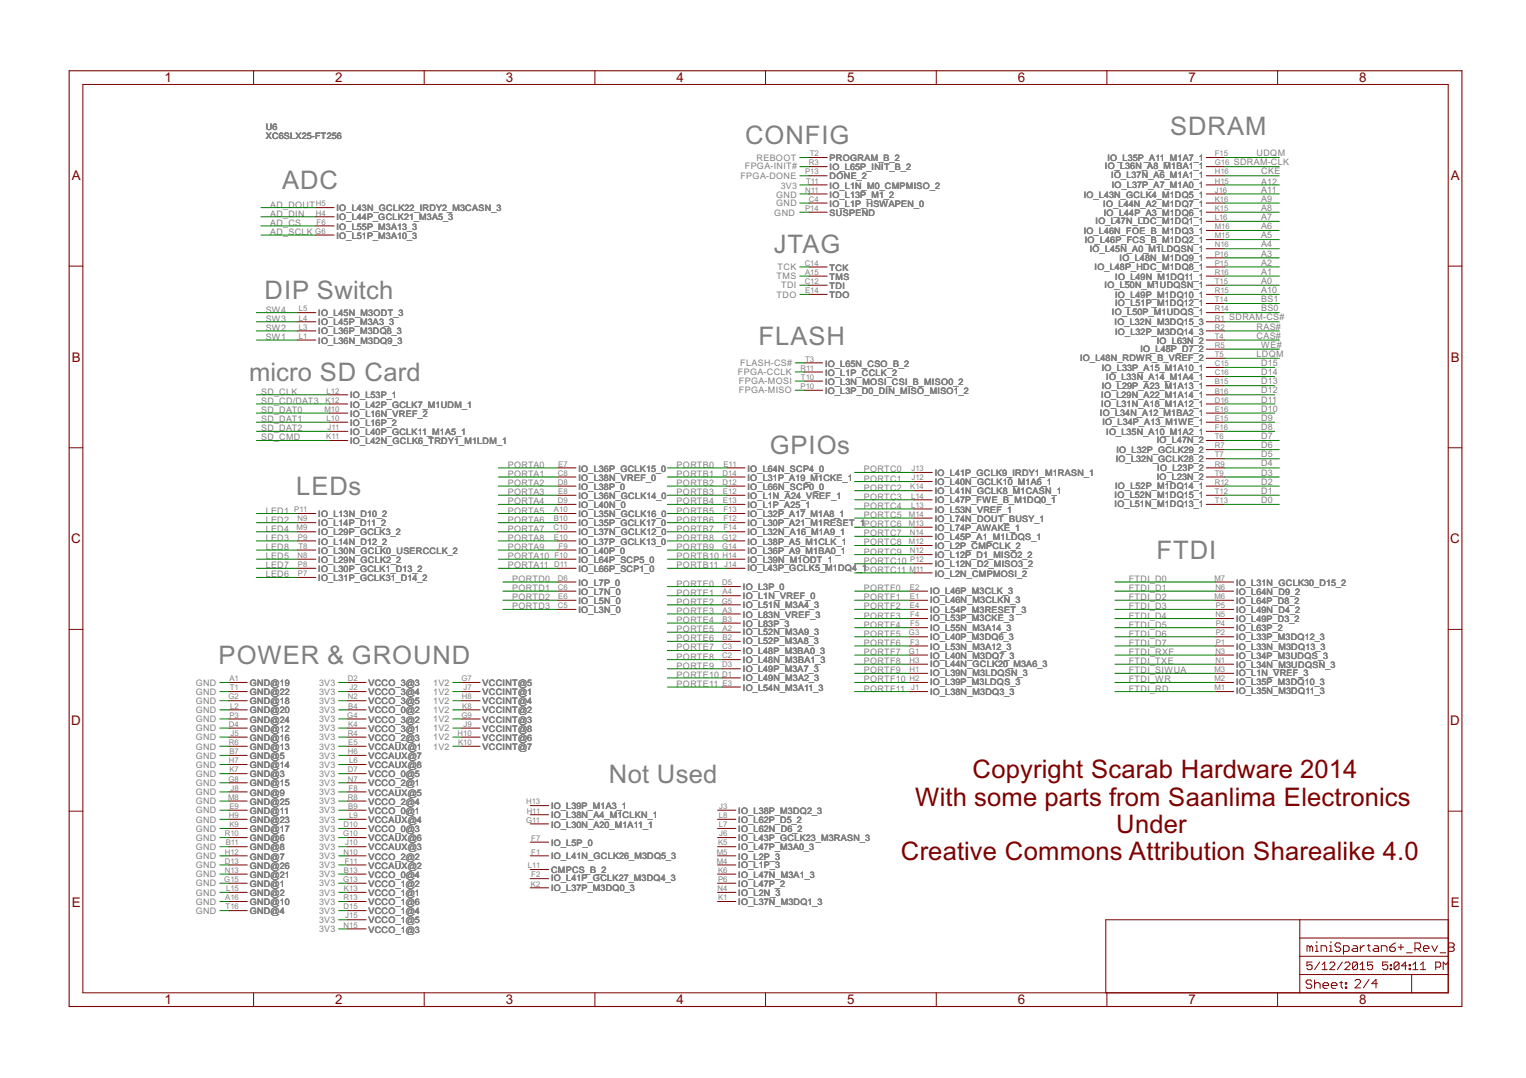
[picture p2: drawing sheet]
<svg xmlns="http://www.w3.org/2000/svg" width="297mm" height="210mm" viewBox="0 0 297 210" stroke-linecap="round" stroke-linejoin="round" font-family="sans-serif">
<g fill="none" stroke="#800000" stroke-width=".19">
<path d="M16.1 16.4h265.8v176.9h-265.8zM49.4 13.8v2.6M82.6 13.8v2.6M115.8 13.8v2.6M149 13.8v2.6M182.2 13.8v2.6M215.5 13.8v2.6M248.7 13.8v2.6M157.5 30.7h3.5M157.5 32.4h3.5M157.5 36h3.5M157.5 34.2h3.5"/>
<path d="M157.5 37.8h3.5M157.5 39.5h3.5M234.8 30.7h3.6M234.8 32.4h3.6M234.8 36h3.6M234.8 34.2h3.6M234.8 37.8h3.6M234.8 39.5h3.6M13.5 51.8h2.6M61.5 44h3.5M61.5 45.8h3.5M61.5 42.2h3.5"/>
<path d="M61.5 40.4h3.5M157.5 41.3h3.5M157.5 52h3.5M157.5 57.3h3.5M157.5 53.8h3.5M157.5 55.5h3.5M234.8 41.3h3.6M234.8 43.1h3.6M234.8 46.7h3.6M234.8 44.9h3.6M234.8 48.4h3.6M234.8 52h3.6"/>
<path d="M234.8 50.2h3.6M234.8 57.3h3.6M234.8 53.8h3.6M234.8 59.1h3.6M234.8 55.5h3.6M281.9 51.8h2.7M57.9 66.2h3.6M57.9 64.4h3.6M57.9 62.7h3.6M57.9 60.9h3.6M64.1 76.9h3.6M64.1 78.7h3.6"/>
<path d="M156.6 76h3.5M156.6 72.4h3.5M156.6 70.7h3.5M156.6 74.2h3.5M234.8 66.2h3.6M234.8 64.4h3.6M234.8 62.7h3.6M234.8 60.9h3.6M234.8 75.1h3.6M234.8 76.9h3.6M234.8 71.5h3.6M234.8 73.3h3.6"/>
<path d="M234.8 78.7h3.6M234.8 68h3.6M234.8 69.8h3.6M13.5 87.2h2.6M57.9 100h3.6M64.1 82.2h3.6M64.1 80.4h3.6M64.1 84h3.6M64.1 85.8h3.6M108.6 91.1h3.5M108.6 94.7h3.5M108.6 92.9h3.5"/>
<path d="M108.6 96.4h3.5M108.6 98.2h3.5M108.6 100h3.5M141.5 91.1h3.5M141.5 94.7h3.5M141.5 92.9h3.5M141.5 96.4h3.5M141.5 98.2h3.5M141.5 100h3.5M177.9 93.8h3.6M177.9 92h3.6M177.9 95.5h3.6"/>
<path d="M177.9 99.1h3.6M177.9 97.3h3.6M234.8 82.2h3.6M234.8 80.4h3.6M234.8 84h3.6M234.8 87.5h3.6M234.8 91.1h3.6M234.8 94.7h3.6M234.8 85.8h3.6M234.8 89.3h3.6M234.8 92.9h3.6M234.8 96.4h3.6"/>
<path d="M234.8 98.2h3.6M281.9 87.2h2.7M57.9 101.8h3.6M57.9 103.5h3.6M57.9 110.7h3.6M57.9 105.3h3.6M57.9 107.1h3.6M57.9 108.9h3.6M57.9 112.4h3.6M108.6 116.9h3.5M108.6 113.3h3.5M108.6 115.1h3.5"/>
<path d="M108.6 118.7h3.5M108.6 101.8h3.5M108.6 103.5h3.5M108.6 110.7h3.5M108.6 105.3h3.5M108.6 107.1h3.5M108.6 108.9h3.5M140.6 119.5h3.5M140.6 116h3.5M140.6 114.2h3.5M140.6 117.8h3.5M141.5 101.8h3.5"/>
<path d="M141.5 103.5h3.5M141.5 110.7h3.5M141.5 105.3h3.5M141.5 107.1h3.5M141.5 108.9h3.5M177 116.9h3.6M177 115.1h3.6M177 118.7h3.6M177.9 111.5h3.6M177.9 106.2h3.6M177.9 102.7h3.6M177.9 100.9h3.6"/>
<path d="M177.9 108h3.6M177.9 104.4h3.6M177.9 109.8h3.6M236.6 116.9h3.5M236.6 113.3h3.5M236.6 115.1h3.5M236.6 118.7h3.5M13.5 122.6h2.6M44.6 134.7h3.5M44.6 132.9h3.5M44.6 138.2h3.5M44.6 136.4h3.5"/>
<path d="M44.6 140h3.5M67.7 134.7h3.5M67.7 132.9h3.5M67.7 138.2h3.5M67.7 136.4h3.5M67.7 140h3.5M89.9 134.7h3.6M89.9 132.9h3.6M89.9 138.2h3.6M89.9 136.4h3.6M89.9 140h3.6M140.6 123.1h3.5"/>
<path d="M140.6 124.9h3.5M140.6 121.3h3.5M140.6 128.4h3.5M140.6 126.7h3.5M140.6 132h3.5M140.6 130.2h3.5M140.6 133.8h3.5M177 134.7h3.6M177 132.9h3.6M177 131.1h3.6M177 129.3h3.6M177 127.6h3.6"/>
<path d="M177 120.4h3.6M177 125.8h3.6M177 124h3.6M177 122.2h3.6M236.6 134.7h3.5M236.6 132.9h3.5M236.6 131.1h3.5M236.6 129.3h3.5M236.6 127.6h3.5M236.6 120.4h3.5M236.6 125.8h3.5M236.6 124h3.5"/>
<path d="M236.6 122.2h3.5M281.9 122.6h2.7M13.5 157.9h2.6M44.6 147.1h3.5M44.6 157.8h3.5M44.6 141.8h3.5M44.6 150.6h3.5M44.6 145.3h3.5M44.6 154.2h3.5M44.6 152.4h3.5M44.6 148.9h3.5M44.6 159.5h3.5"/>
<path d="M44.6 143.5h3.5M44.6 156h3.5M67.7 147.1h3.5M67.7 157.8h3.5M67.7 141.8h3.5M67.7 150.6h3.5M67.7 145.3h3.5M67.7 154.2h3.5M67.7 152.4h3.5M67.7 148.9h3.5M67.7 159.5h3.5M67.7 143.5h3.5"/>
<path d="M67.7 156h3.5M89.9 141.8h3.6M89.9 145.3h3.6M89.9 143.5h3.6M103.2 158.6h3.6M103.2 156.9h3.6M139.7 157.8h3.5M139.7 159.5h3.5M281.9 157.9h2.7M44.6 175.5h3.5M44.6 164.9h3.5M44.6 170.2h3.5"/>
<path d="M44.6 161.3h3.5M44.6 168.4h3.5M44.6 177.3h3.5M44.6 163.1h3.5M44.6 172h3.5M44.6 166.6h3.5M44.6 173.8h3.5M67.7 179.1h3.5M67.7 175.5h3.5M67.7 164.9h3.5M67.7 170.2h3.5M67.7 161.3h3.5"/>
<path d="M67.7 168.4h3.5M67.7 177.3h3.5M67.7 163.1h3.5M67.7 172h3.5M67.7 166.6h3.5M67.7 173.8h3.5M103.2 171.1h3.6M103.2 164h3.6M103.2 160.4h3.6M103.2 166.6h3.6M103.2 172.9h3.6M103.2 169.3h3.6"/>
<path d="M139.7 175.5h3.5M139.7 164.9h3.5M139.7 170.2h3.5M139.7 161.3h3.5M139.7 168.4h3.5M139.7 163.1h3.5M139.7 172h3.5M139.7 166.6h3.5M139.7 173.8h3.5M253 179.1v14.2M281.9 179.1h-66.7v14.2M49.4 193.3v2.7"/>
<path d="M67.7 180.9h3.5M82.6 193.3v2.7M115.8 193.3v2.7M149 193.3v2.7M182.2 193.3v2.7M215.5 193.3v2.7M248.7 193.3v2.7M253 189.8h28.9M253 186.2h28.9M253 182.6h28.9M255 184.4l-.3-.3h-.3v1.2M255 184.4v.9"/>
<path d="M255 184.4l.2-.3 .3 .3v.9M255.3 191.1l-.2-.3h-.6l-.3 .3v.2l.3 .3h.6l.2 .3v.3l-.2 .2h-.6l-.3-.2M255.4 187.3h-1v.8l.5-.3h.2l.3 .3v.5l-.3 .2h-.4l-.3-.2M255.9 191.6l.3-.3h.5l.3 .3v.8M255.9 190.8v1.6M256.1 184.1h.2v1.2M256.1 185.3h.5M256.3 183.3v.3M256.9 187.3l-1 1.5M257.2 185.3v-1.2h.8l.2 .3v.9M257.4 188.8h.9M257.4 187.8l.5-.5v1.5"/>
<path d="M257.5 191.9h1.1v-.3l-.3-.3h-.5l-.3 .3v.6l.3 .2h.5M258.8 184.1h.3v1.2M258.8 185.3h.5M258.8 187.6l.3-.3h.5l.2 .3v.2l-1 1h1M259.1 183.3v.3M259.1 191.9h1.1v-.3l-.2-.3h-.6l-.3 .3v.6l.3 .2h.6M260.8 191.3h.5M261 183.9l-.3-.3h-.5l-.3 .3v.2l.3 .3h.5l.3 .3v.3l-.3 .3h-.5l-.3-.3M261.1 191.1v1.1l.2 .2M261.3 187.3l-1 1.5M261.5 185.3h.8l.3-.3v-.6l-.3-.3h-.8v1.7M261.8 187.6l.2-.3h.5l.3 .3v.2l-1 1h1"/>
<path d="M261.9 191.3h.2v.3h-.2zM261.9 192.2h.2v.2h-.2zM263.4 184.1h.6l.2 .3v.9h-.8l-.3-.3 .3-.3h.8M263.8 191l.2-.3h.6l.2 .3v.3l-1 1.1h1M264.2 187.6v1l-.2 .2h-.5l-.3-.2M264.2 187.6l-.2-.3h-.5l-.3 .3v1M264.2 187.6l-1 1M264.7 188.8h1M264.7 187.8l.5-.5v1.5M264.8 184.1v1.2M265.6 184.1h-.3l-.5 .6M266.1 184.1h.6"/>
<path d="M266.4 183.9v1.1l.3 .3M266.5 190.7l-1.1 1.7M267.2 187.3h-1v.8l.5-.3h.2l.3 .3v.5l-.3 .2h-.5l-.2-.2M267.5 184.1h.6l.2 .3v.9h-.8l-.2-.3 .2-.3h.8M268.1 191.5h-1.1l.8-.8v1.7M268.9 185.3v-1.2h.8l.3 .3v.9M270.1 187.3h-1v.8l.5-.3h.3l.2 .3v.5l-.2 .2h-.5l-.3-.2M270.5 184.4h.8l.3 .3v.3l-.3 .3h-.5l-.3-.3zM270.6 187.8h.3v.3h-.3zM270.6 188.6h.3v.2h-.3zM271.6 183.6l-.5 .3-.6 .5M272.2 184.4h1"/>
<path d="M272.3 187.6l-.2-.3h-.5l-.2 .3v1M272.3 187.6v1l-.2 .2h-.5l-.2-.2M272.3 187.6l-.9 1M272.7 183.9v1.1M273.8 185.5h1.1M273.8 188.1h-1l.8-.8v1.5M274.3 187.8h.3v.3h-.3zM274.3 188.6h.3v.2h-.3zM274.8 189.8v3.5M275 188.8h1M275 187.8l.5-.5v1.5M275.4 184.7h.8l.3-.3v-.5l-.3-.3h-.8v1.7"/>
<path d="M276 184.7l.5 .6M276.5 188.8h1M276.5 187.8l.5-.5v1.5M277.1 184.7h1.1v-.3l-.3-.3h-.6l-.2 .3v.6l.2 .3h.6M278.7 184.1l.6 1.2 .5-1.2M279.5 188.3h.7l.2-.2v-.5l-.2-.3h-.7v1.5M280.3 185.5h1.1M281.9 187.3l-.5 .5-.5-.5v1.5M282 183.6h.8l.3 .3v.2l-.3 .3 .3 .3v.3l-.3 .3h-.8zM282 184.4h.8"/>
</g>
<path d="M13.5 13.8h271.1v182.2h-271.1z" fill="none" stroke="#800000" stroke-width=".21"/>
<g fill="none" stroke="#008000" stroke-width=".19">
<path d="M155.7 39.5h1.8M155.7 37.8h1.8M155.7 36h1.8M155.7 34.2h1.8M155.7 32.4h1.8M155.7 30.7h1.8M238.4 39.5h10.6M238.4 37.8h10.6M238.4 36h10.6M238.4 34.2h10.6M238.4 32.4h10.6M238.4 30.7h10.6"/>
<path d="M50.8 45.8h10.7M50.8 42.2h10.7M50.8 40.4h10.7M50.8 44h10.7M155.7 55.5h1.8M155.7 53.8h1.8M155.7 52h1.8M155.7 41.3h1.8M155.7 57.3h1.8M238.4 55.5h10.6M238.4 53.8h10.6M238.4 52h10.6"/>
<path d="M238.4 50.2h10.6M238.4 48.4h10.6M238.4 46.7h10.6M238.4 44.9h10.6M238.4 43.1h10.6M238.4 41.3h10.6M238.4 57.3h10.6M238.4 59.1h10.6M49.9 66.2h8M49.9 64.4h8M49.9 62.7h8M49.9 60.9h8"/>
<path d="M49.9 78.7h14.2M49.9 76.9h14.2M154.8 76h1.8M154.8 72.4h1.8M154.8 74.2h1.8M154.8 70.7h1.8M238.4 66.2h10.6M238.4 64.4h10.6M238.4 62.7h10.6M238.4 60.9h10.6M238.4 68h10.6M238.4 69.8h10.6"/>
<path d="M238.4 78.7h9.7M238.4 76.9h9.7M238.4 75.1h9.7M238.4 73.3h9.7M238.4 71.5h9.7M49.9 85.8h14.2M49.9 84h14.2M49.9 82.2h14.2M49.9 80.4h14.2M49.9 100h8M97 91.1h11.6M97 98.2h11.6"/>
<path d="M97 96.4h11.6M97 94.7h11.6M97 92.9h11.6M97 100h11.6M129.9 91.1h11.6M129.9 98.2h11.6M129.9 96.4h11.6M129.9 94.7h11.6M129.9 92.9h11.6M129.9 100h11.6M166.3 95.5h11.6M166.3 99.1h11.6"/>
<path d="M166.3 97.3h11.6M166.3 93.8h11.6M166.3 92h11.6M238.4 91.1h10.6M238.4 89.3h10.6M238.4 87.5h10.6M238.4 85.8h10.6M238.4 98.2h10.6M238.4 96.4h10.6M238.4 94.7h10.6M238.4 92.9h10.6M238.4 84h9.7"/>
<path d="M238.4 82.2h9.7M238.4 80.4h9.7M49.9 107.1h8M49.9 112.4h8M49.9 108.9h8M49.9 110.7h8M49.9 103.5h8M49.9 105.3h8M49.9 101.8h8M97 107.1h11.6M97 108.9h11.6M97 110.7h11.6"/>
<path d="M97 103.5h11.6M97 105.3h11.6M97 101.8h11.6M97.9 113.3h10.7M97.9 115.1h10.7M97.9 116.9h10.7M97.9 118.7h10.7M129.9 107.1h11.6M129.9 108.9h11.6M129.9 110.7h11.6M129.9 103.5h11.6M129.9 105.3h11.6"/>
<path d="M129.9 101.8h11.6M129.9 119.5h10.7M129.9 116h10.7M129.9 114.2h10.7M129.9 117.8h10.7M166.3 115.1h10.7M166.3 116.9h10.7M166.3 118.7h10.7M166.3 106.2h11.6M166.3 102.7h11.6M166.3 100.9h11.6M166.3 108h11.6"/>
<path d="M166.3 104.4h11.6M166.3 109.8h11.6M166.3 111.5h11.6M217 113.3h19.6M217 115.1h19.6M217 116.9h19.6M217 118.7h19.6M42.8 134.7h1.8M42.8 132.9h1.8M42.8 136.4h1.8M42.8 138.2h1.8M42.8 140h1.8"/>
<path d="M65.9 134.7h1.8M65.9 132.9h1.8M65.9 136.4h1.8M65.9 138.2h1.8M65.9 140h1.8M88.1 134.7h1.8M88.1 132.9h1.8M88.1 136.4h1.8M88.1 138.2h1.8M88.1 140h1.8M129.9 121.3h10.7M129.9 124.9h10.7"/>
<path d="M129.9 123.1h10.7M129.9 128.4h10.7M129.9 126.7h10.7M129.9 132h10.7M129.9 130.2h10.7M129.9 133.8h10.7M166.3 127.6h10.7M166.3 129.3h10.7M166.3 134.7h10.7M166.3 132.9h10.7M166.3 131.1h10.7M166.3 120.4h10.7"/>
<path d="M166.3 122.2h10.7M166.3 124h10.7M166.3 125.8h10.7M217 127.6h19.6M217 129.3h19.6M217 134.7h19.6M217 132.9h19.6M217 131.1h19.6M217 120.4h19.6M217 122.2h19.6M217 124h19.6M217 125.8h19.6"/>
<path d="M42.8 150.6h1.8M42.8 147.1h1.8M42.8 154.2h1.8M42.8 157.8h1.8M42.8 141.8h1.8M42.8 145.3h1.8M42.8 148.9h1.8M42.8 152.4h1.8M42.8 143.5h1.8M42.8 159.5h1.8M42.8 156h1.8M65.9 150.6h1.8"/>
<path d="M65.9 147.1h1.8M65.9 154.2h1.8M65.9 157.8h1.8M65.9 141.8h1.8M65.9 145.3h1.8M65.9 148.9h1.8M65.9 152.4h1.8M65.9 143.5h1.8M65.9 159.5h1.8M65.9 156h1.8M88.1 141.8h1.8M88.1 145.3h1.8"/>
<path d="M88.1 143.5h1.8M42.8 172h1.8M42.8 173.8h1.8M42.8 177.3h1.8M42.8 163.1h1.8M42.8 166.6h1.8M42.8 164.9h1.8M42.8 175.5h1.8M42.8 161.3h1.8M42.8 170.2h1.8M42.8 168.4h1.8M65.9 172h1.8"/>
<path d="M65.9 173.8h1.8M65.9 177.3h1.8M65.9 163.1h1.8M65.9 166.6h1.8M65.9 164.9h1.8M65.9 175.5h1.8M65.9 161.3h1.8M65.9 170.2h1.8M65.9 168.4h1.8M65.9 179.1h1.8M65.9 180.9h1.8"/>
</g>
<g font-size="5.6" fill="#808080">
<text x="145" y="28">CONFIG</text>
<text x="227.8" y="26.2">SDRAM</text>
<text x="54.9" y="36.9">ADC</text>
<text x="150.6" y="49.3">JTAG</text>
<text x="51.5" y="58.2">DIP Switch</text>
<text x="147.6" y="67.1">FLASH</text>
<text x="48.5" y="74.2">micro SD Card</text>
<text x="149.8" y="88.4">GPIOs</text>
<text x="57.7" y="96.4">LEDs</text>
<text x="225.1" y="108.9">FTDI</text>
<text x="42.6" y="129.3">POWER &amp; GROUND</text>
<text x="118.5" y="152.4">Not Used</text>
</g>
<g font-size="5.6" fill="#800000">
<text x="189.3" y="151.5">Copyright Scarab Hardware 2014</text>
<text x="178.1" y="156.9">With some parts from Saanlima Electronics</text>
<text x="175.3" y="167.5">Creative Commons Attribution Sharealike 4.0</text>
<text x="217.2" y="162.2">Under</text>
</g>
<g font-size="2.9" fill="#800000">
<text x="32" y="16">1</text>
<text x="65.2" y="16">2</text>
<text x="98.5" y="16">3</text>
<text x="131.7" y="16">4</text>
<text x="164.9" y="16">5</text>
<text x="198.1" y="16">6</text>
<text x="231.4" y="16">7</text>
<text x="264.6" y="16">8</text>
<text x="14" y="35">A</text>
<text x="282.4" y="35">A</text>
<text x="14" y="70.4">B</text>
<text x="282.4" y="70.4">B</text>
<text x="13.9" y="105.8">C</text>
<text x="282.3" y="105.8">C</text>
<text x="13.9" y="141.2">D</text>
<text x="282.3" y="141.2">D</text>
<text x="14" y="176.5">E</text>
<text x="282.4" y="176.5">E</text>
<text x="32" y="195.6">1</text>
<text x="65.2" y="195.6">2</text>
<text x="98.5" y="195.6">3</text>
<text x="131.7" y="195.6">4</text>
<text x="164.9" y="195.6">5</text>
<text x="198.1" y="195.6">6</text>
<text x="231.4" y="195.6">7</text>
<text x="264.6" y="195.6">8</text>
</g>
<g font-size="1.9" fill="#808080">
<text x="51.7" y="25.3">U6</text>
<text x="51.7" y="27.1">XC6SLX25-FT256</text>
<text x="144.1" y="34.8">FPGA-DONE</text>
<text x="145" y="33">FPGA-INIT#</text>
<text x="147.3" y="31.3">REBOOT</text>
<text x="161.5" y="34.9">DONE_2</text>
<text x="161.5" y="33.1">IO_L65P_INIT_B_2</text>
<text x="161.5" y="31.4">PROGRAM_B_2</text>
<text x="215.1" y="33">IO_L36N_A8_M1BA1_1</text>
<text x="215.6" y="31.4">IO_L35P_A11_M1A7_1</text>
<text x="216.3" y="34.8">IO_L37N_A6_M1A1_1</text>
<text x="240.2" y="32.2">SDRAM-CLK</text>
<text x="244.6" y="30.4">UDQM</text>
<text x="245.5" y="36">A12</text>
<text x="245.5" y="33.9">CKE</text>
<text x="52.6" y="40.4">AD_DOUT</text>
<text x="65.5" y="41.1">IO_L43N_GCLK22_IRDY2_M3CASN_3</text>
<text x="151.1" y="40.1">GND</text>
<text x="151.1" y="38.5">GND</text>
<text x="152" y="36.7">3V3</text>
<text x="161.5" y="40.3">IO_L1P_HSWAPEN_0</text>
<text x="161.5" y="38.5">IO_L13P_M1_2</text>
<text x="161.5" y="36.7">IO_L1N_M0_CMPMISO_2</text>
<text x="210.9" y="38.5">IO_L43N_GCLK4_M1DQ5_1</text>
<text x="214.8" y="40.3">IO_L44N_A2_M1DQ7_1</text>
<text x="216.4" y="36.5">IO_L37P_A7_M1A0_1</text>
<text x="245.5" y="41.1">A8</text>
<text x="245.5" y="39.3">A9</text>
<text x="245.5" y="37.5">A11</text>
<text x="52.6" y="45.8">AD_SCLK</text>
<text x="52.6" y="42.2">AD_DIN</text>
<text x="52.6" y="44">AD_CS</text>
<text x="65.5" y="44.7">IO_L55P_M3A13_3</text>
<text x="65.5" y="46.5">IO_L51P_M3A10_3</text>
<text x="65.5" y="42.8">IO_L44P_GCLK21_M3A5_3</text>
<text x="150.7" y="42">GND</text>
<text x="161.5" y="42">SUSPEND</text>
<text x="210.9" y="45.6">IO_L46N_FOE_B_M1DQ3_1</text>
<text x="211.2" y="47.4">IO_L46P_FCS_B_M1DQ2_1</text>
<text x="213.3" y="43.6">IO_L47N_LDC_M1DQ1_1</text>
<text x="214.9" y="42">IO_L44P_A3_M1DQ6_1</text>
<text x="245.5" y="46.4">A5</text>
<text x="245.5" y="44.6">A6</text>
<text x="245.5" y="42.8">A7</text>
<text x="151.4" y="52.6">TCK</text>
<text x="161.5" y="52.7">TCK</text>
<text x="212.1" y="49">IO_L45N_A0_M1LDQSN_1</text>
<text x="213.1" y="52.5">IO_L48P_HDC_M1DQ8_1</text>
<text x="217.9" y="50.8">IO_L48N_M1DQ9_1</text>
<text x="245.5" y="53.5">A1</text>
<text x="245.5" y="51.7">A2</text>
<text x="245.5" y="49.9">A3</text>
<text x="245.5" y="48.2">A4</text>
<text x="151.2" y="58">TDO</text>
<text x="151.2" y="54.4">TMS</text>
<text x="152" y="56.2">TDI</text>
<text x="161.5" y="54.5">TMS</text>
<text x="161.5" y="56.3">TDI</text>
<text x="161.5" y="58">TDO</text>
<text x="215" y="56.1">IO_L50N_M1UDQSN_1</text>
<text x="217.1" y="58">IO_L49P_M1DQ10_1</text>
<text x="217.1" y="59.6">IO_L51P_M1DQ12_1</text>
<text x="217.1" y="54.5">IO_L49N_M1DQ11_1</text>
<text x="245.5" y="55.3">A0</text>
<text x="245.5" y="57.1">A10</text>
<text x="245.5" y="58.8">BS1</text>
<text x="51.7" y="64.4">SW2</text>
<text x="51.7" y="62.7">SW3</text>
<text x="51.7" y="60.9">SW4</text>
<text x="61.9" y="65">IO_L36P_M3DQ8_3</text>
<text x="61.9" y="63.2">IO_L45P_M3A3_3</text>
<text x="61.9" y="61.6">IO_L45N_M3ODT_3</text>
<text x="216.5" y="61.4">IO_L50P_M1UDQS_1</text>
<text x="217" y="63.4">IO_L32N_M3DQ15_3</text>
<text x="217.1" y="65.1">IO_L32P_M3DQ14_3</text>
<text x="239.3" y="62.4">SDRAM-CS#</text>
<text x="244.6" y="65.9">CAS#</text>
<text x="244.6" y="64.2">RAS#</text>
<text x="245.5" y="60.6">BS0</text>
<text x="51.7" y="66.2">SW1</text>
<text x="61.9" y="66.9">IO_L36N_M3DQ9_3</text>
<text x="144.1" y="71.3">FLASH-CS#</text>
<text x="160.6" y="71.4">IO_L65N_CSO_B_2</text>
<text x="210.2" y="70.3">IO_L48N_RDWR_B_VREF_2</text>
<text x="222" y="68.5">IO_L48P_D7_2</text>
<text x="225.2" y="66.9">IO_L63N_2</text>
<text x="244.6" y="69.5">LDQM</text>
<text x="245.5" y="67.7">WE#</text>
<text x="245.5" y="71.3">D15</text>
<text x="50.8" y="76.9">SD_CLK</text>
<text x="68.2" y="77.6">IO_L53P_1</text>
<text x="143.6" y="73.1">FPGA-CCLK</text>
<text x="143.8" y="76.6">FPGA-MISO</text>
<text x="143.8" y="74.8">FPGA-MOSI</text>
<text x="160.6" y="76.7">IO_L3P_D0_DIN_MISO_MISO1_2</text>
<text x="160.6" y="73.1">IO_L1P_CCLK_2</text>
<text x="160.6" y="74.9">IO_L3N_MOSI_CSI_B_MISO0_2</text>
<text x="214.4" y="77.6">IO_L29N_A22_M1A14_1</text>
<text x="214.5" y="75.8">IO_L29P_A23_M1A13_1</text>
<text x="214.5" y="72.3">IO_L33P_A15_M1A10_1</text>
<text x="215.3" y="74">IO_L33N_A14_M1A4_1</text>
<text x="245.5" y="76.6">D12</text>
<text x="245.5" y="74.8">D13</text>
<text x="245.5" y="73.1">D14</text>
<text x="50.8" y="80.4">SD_DAT0</text>
<text x="50.8" y="78.7">SD_CD/DAT3</text>
<text x="50.8" y="82.2">SD_DAT1</text>
<text x="50.8" y="84">SD_DAT2</text>
<text x="68.2" y="79.4">IO_L42P_GCLK7_M1UDM_1</text>
<text x="68.2" y="82.9">IO_L16P_2</text>
<text x="68.2" y="81.1">IO_L16N_VREF_2</text>
<text x="214.1" y="81">IO_L34N_A12_M1BA2_1</text>
<text x="214.4" y="79.2">IO_L31N_A18_M1A12_1</text>
<text x="214.6" y="82.8">IO_L34P_A13_M1WE_1</text>
<text x="245.5" y="83.7">D8</text>
<text x="245.5" y="81.9">D9</text>
<text x="245.5" y="80.2">D10</text>
<text x="245.5" y="78.4">D11</text>
<text x="50.8" y="85.8">SD_CMD</text>
<text x="68.2" y="84.7">IO_L40P_GCLK11_M1A5_1</text>
<text x="68.2" y="86.5">IO_L42N_GCLK6_TRDY1_M1LDM_1</text>
<text x="215.3" y="84.7">IO_L35N_A10_M1A2_1</text>
<text x="217.3" y="88.3">IO_L32P_GCLK29_2</text>
<text x="225.2" y="86.3">IO_L47N_2</text>
<text x="245.5" y="89.1">D5</text>
<text x="245.5" y="87.3">D6</text>
<text x="245.5" y="85.5">D7</text>
<text x="98.8" y="92.9">PORTA1</text>
<text x="98.8" y="94.7">PORTA2</text>
<text x="98.8" y="91.1">PORTA0</text>
<text x="112.6" y="93.6">IO_L38N_VREF_0</text>
<text x="112.6" y="95.4">IO_L38P_0</text>
<text x="112.6" y="91.8">IO_L36P_GCLK15_0</text>
<text x="131.7" y="92.9">PORTB1</text>
<text x="131.7" y="94.7">PORTB2</text>
<text x="131.7" y="91.1">PORTB0</text>
<text x="145.5" y="95.4">IO_L66N_SCP0_0</text>
<text x="145.5" y="93.6">IO_L31P_A19_M1CKE_1</text>
<text x="145.5" y="91.8">IO_L64N_SCP4_0</text>
<text x="168.2" y="95.5">PORTC2</text>
<text x="168.2" y="93.8">PORTC1</text>
<text x="168.2" y="92">PORTC0</text>
<text x="181.9" y="94.5">IO_L40N_GCLK10_M1A6_1</text>
<text x="181.9" y="92.7">IO_L41P_GCLK9_IRDY1_M1RASN_1</text>
<text x="217.1" y="95.2">IO_L52P_M1DQ14_1</text>
<text x="217.2" y="90">IO_L32N_GCLK28_2</text>
<text x="225.2" y="93.4">IO_L23N_2</text>
<text x="225.3" y="91.6">IO_L23P_2</text>
<text x="245.5" y="90.8">D4</text>
<text x="245.5" y="94.4">D2</text>
<text x="245.5" y="92.6">D3</text>
<text x="51.7" y="101.8">LED2</text>
<text x="51.7" y="100">LED1</text>
<text x="61.9" y="100.7">IO_L13N_D10_2</text>
<text x="98.8" y="98.2">PORTA4</text>
<text x="98.8" y="100">PORTA5</text>
<text x="98.8" y="101.8">PORTA6</text>
<text x="98.8" y="96.4">PORTA3</text>
<text x="112.6" y="100.7">IO_L35N_GCLK16_0</text>
<text x="112.6" y="98.9">IO_L40N_0</text>
<text x="112.6" y="97.1">IO_L36N_GCLK14_0</text>
<text x="131.7" y="96.4">PORTB3</text>
<text x="131.7" y="98.2">PORTB4</text>
<text x="131.7" y="101.8">PORTB6</text>
<text x="131.7" y="100">PORTB5</text>
<text x="145.5" y="97.1">IO_L1N_A24_VREF_1</text>
<text x="145.5" y="98.9">IO_L1P_A25_1</text>
<text x="145.5" y="100.7">IO_L32P_A17_M1A8_1</text>
<text x="168.2" y="99.1">PORTC4</text>
<text x="168.2" y="97.3">PORTC3</text>
<text x="168.2" y="100.9">PORTC5</text>
<text x="181.9" y="96.3">IO_L41N_GCLK8_M1CASN_1</text>
<text x="181.9" y="99.8">IO_L53N_VREF_1</text>
<text x="181.9" y="98">IO_L47P_FWE_B_M1DQ0_1</text>
<text x="181.9" y="101.6">IO_L74N_DOUT_BUSY_1</text>
<text x="217" y="97">IO_L52N_M1DQ15_1</text>
<text x="217" y="98.7">IO_L51N_M1DQ13_1</text>
<text x="245.5" y="97.9">D0</text>
<text x="245.5" y="96.2">D1</text>
<text x="51.7" y="107.1">LED8</text>
<text x="51.7" y="103.5">LED4</text>
<text x="51.7" y="105.3">LED3</text>
<text x="61.9" y="104.3">IO_L29P_GCLK3_2</text>
<text x="61.9" y="102.5">IO_L14P_D11_2</text>
<text x="61.9" y="106">IO_L14N_D12_2</text>
<text x="61.9" y="107.8">IO_L30N_GCLK0_USERCCLK_2</text>
<text x="98.8" y="105.3">PORTA8</text>
<text x="98.8" y="103.5">PORTA7</text>
<text x="98.8" y="107.1">PORTA9</text>
<text x="112.6" y="102.5">IO_L35P_GCLK17_0</text>
<text x="112.6" y="104.3">IO_L37N_GCLK12_0</text>
<text x="112.6" y="106">IO_L37P_GCLK13_0</text>
<text x="112.6" y="107.8">IO_L40P_0</text>
<text x="131.7" y="103.5">PORTB7</text>
<text x="131.7" y="105.3">PORTB8</text>
<text x="131.7" y="107.1">PORTB9</text>
<text x="145.5" y="102.5">IO_L30P_A21_M1RESET_1PORTC6</text>
<text x="145.5" y="104.3">IO_L32N_A16_M1A9_1</text>
<text x="145.5" y="106">IO_L38P_A5_M1CLK_1</text>
<text x="145.5" y="107.8">IO_L36P_A9_M1BA0_1</text>
<text x="168.2" y="106.2">PORTC8</text>
<text x="168.2" y="108">PORTC9</text>
<text x="168.2" y="104.4">PORTC7</text>
<text x="181.9" y="106.9">IO_L2P_CMPCLK_2</text>
<text x="181.9" y="103.4">IO_L74P_AWAKE_1</text>
<text x="181.9" y="105.1">IO_L45P_A1_M1LDQS_1</text>
<text x="51.7" y="112.4">LED6</text>
<text x="51.7" y="108.9">LED5</text>
<text x="51.7" y="110.7">LED7</text>
<text x="61.9" y="109.6">IO_L29N_GCLK2_2</text>
<text x="61.9" y="113.1">IO_L31P_GCLK31_D14_2</text>
<text x="61.9" y="111.4">IO_L30P_GCLK1_D13_2</text>
<text x="98.8" y="108.9">PORTA10</text>
<text x="98.8" y="110.7">PORTA11</text>
<text x="99.7" y="113.3">PORTD0</text>
<text x="112.6" y="111.4">IO_L66P_SCP1_0</text>
<text x="112.6" y="109.6">IO_L64P_SCP5_0</text>
<text x="131.7" y="108.9">PORTB10</text>
<text x="131.7" y="110.7">PORTB11</text>
<text x="145.5" y="109.6">IO_L39N_M1ODT_1</text>
<text x="145.5" y="111.2">IO_L43P_GCLK5_M1DQ4_1PORTC11</text>
<text x="168.2" y="109.8">PORTC10</text>
<text x="181.9" y="112.3">IO_L2N_CMPMOSI_2</text>
<text x="181.9" y="108.7">IO_L12P_D1_MISO2_2</text>
<text x="181.9" y="110.5">IO_L12N_D2_MISO3_2</text>
<text x="219.7" y="113.3">FTDI_D0</text>
<text x="99.7" y="118.7">PORTD3</text>
<text x="99.7" y="115.1">PORTD1</text>
<text x="99.7" y="116.9">PORTD2</text>
<text x="112.6" y="119.4">IO_L3N_0</text>
<text x="112.6" y="115.8">IO_L7N_0</text>
<text x="112.6" y="114">IO_L7P_0</text>
<text x="112.6" y="117.6">IO_L5N_0</text>
<text x="131.7" y="119.5">PORTE3</text>
<text x="131.7" y="116">PORTE1</text>
<text x="131.7" y="114.2">PORTE0</text>
<text x="131.7" y="117.8">PORTE2</text>
<text x="144.6" y="116.7">IO_L1N_VREF_0</text>
<text x="144.6" y="114.9">IO_L3P_0</text>
<text x="144.6" y="118.5">IO_L51N_M3A4_3</text>
<text x="168.2" y="116.9">PORTF1</text>
<text x="168.2" y="115.1">PORTF0</text>
<text x="168.2" y="118.7">PORTF2</text>
<text x="181" y="117.4">IO_L46N_M3CLKN_3</text>
<text x="181" y="115.6">IO_L46P_M3CLK_3</text>
<text x="181" y="119.4">IO_L54P_M3RESET_3</text>
<text x="219.7" y="115.1">FTDI_D1</text>
<text x="219.7" y="116.9">FTDI_D2</text>
<text x="219.7" y="118.7">FTDI_D3</text>
<text x="240.6" y="117.6">IO_L64P_D8_2</text>
<text x="240.6" y="114">IO_L31N_GCLK30_D15_2</text>
<text x="240.6" y="115.8">IO_L64N_D9_2</text>
<text x="240.6" y="119.4">IO_L49N_D4_2</text>
<text x="131.7" y="121.3">PORTE4</text>
<text x="131.7" y="124.9">PORTE6</text>
<text x="131.7" y="123.1">PORTE5</text>
<text x="144.6" y="123.6">IO_L52N_M3A9_3</text>
<text x="144.6" y="120.3">IO_L83N_VREF_3</text>
<text x="144.6" y="125.4">IO_L52P_M3A8_3</text>
<text x="144.6" y="122">IO_L83P_3</text>
<text x="168.2" y="124">PORTF5</text>
<text x="168.2" y="120.4">PORTF3</text>
<text x="168.2" y="125.8">PORTF6</text>
<text x="168.2" y="122.2">PORTF4</text>
<text x="181" y="121">IO_L53P_M3CKE_3</text>
<text x="181" y="122.9">IO_L55N_M3A14_3</text>
<text x="181" y="124.5">IO_L40P_M3DQ6_3</text>
<text x="219.7" y="120.4">FTDI_D4</text>
<text x="219.7" y="122.2">FTDI_D5</text>
<text x="219.7" y="124">FTDI_D6</text>
<text x="219.7" y="125.8">FTDI_D7</text>
<text x="240.6" y="121.1">IO_L49P_D3_2</text>
<text x="240.6" y="124.7">IO_L33P_M3DQ12_3</text>
<text x="240.6" y="122.9">IO_L63P_2</text>
<text x="131.7" y="128.4">PORTE8</text>
<text x="131.7" y="126.7">PORTE7</text>
<text x="131.7" y="132">PORTE10</text>
<text x="131.7" y="130.2">PORTE9</text>
<text x="144.6" y="129.1">IO_L48N_M3BA1_3</text>
<text x="144.6" y="127.4">IO_L48P_M3BA0_3</text>
<text x="144.6" y="130.9">IO_L49P_M3A7_3</text>
<text x="168.2" y="131.1">PORTF9</text>
<text x="168.2" y="129.3">PORTF8</text>
<text x="168.2" y="127.5">PORTF7</text>
<text x="181" y="126.5">IO_L53N_M3A12_3</text>
<text x="181" y="128.3">IO_L40N_M3DQ7_3</text>
<text x="181" y="131.6">IO_L39N_M3LDQSN_3</text>
<text x="181" y="129.9">IO_L44N_GCLK20_M3A6_3</text>
<text x="219.7" y="127.5">FTDI_RXF</text>
<text x="219.7" y="129.3">FTDI_TXE</text>
<text x="219.7" y="131.1">FTDI_SIWUA</text>
<text x="240.6" y="131.6">IO_L1N_VREF_3</text>
<text x="240.6" y="130">IO_L34N_M3UDQSN_3</text>
<text x="240.6" y="128.3">IO_L34P_M3UDQS_3</text>
<text x="240.6" y="126.5">IO_L33N_M3DQ13_3</text>
<text x="38.1" y="137.1">GND</text>
<text x="38.1" y="133.5">GND</text>
<text x="38.1" y="135.3">GND</text>
<text x="48.6" y="133.6">GND@19</text>
<text x="48.6" y="137.1">GND@18</text>
<text x="48.6" y="135.4">GND@22</text>
<text x="62.1" y="133.5">3V3</text>
<text x="62.1" y="135.3">3V3</text>
<text x="62.1" y="137.1">3V3</text>
<text x="71.7" y="133.6">VCCO_3@3</text>
<text x="71.7" y="135.4">VCCO_3@4</text>
<text x="71.7" y="137.1">VCCO_3@5</text>
<text x="84.3" y="133.5">1V2</text>
<text x="84.3" y="135.3">1V2</text>
<text x="84.3" y="137.1">1V2</text>
<text x="93.9" y="133.6">VCCINT@5</text>
<text x="93.9" y="137.1">VCCINT@4</text>
<text x="93.9" y="135.4">VCCINT@1</text>
<text x="131.7" y="133.8">PORTE11</text>
<text x="144.6" y="132.7">IO_L49N_M3A2_3</text>
<text x="144.6" y="134.5">IO_L54N_M3A11_3</text>
<text x="168.2" y="132.9">PORTF10</text>
<text x="168.2" y="134.7">PORTF11</text>
<text x="181" y="133.4">IO_L39P_M3LDQS_3</text>
<text x="181" y="135.4">IO_L38N_M3DQ3_3</text>
<text x="219.7" y="134.7">FTDI_RD</text>
<text x="219.7" y="132.9">FTDI_WR</text>
<text x="240.6" y="135.2">IO_L35N_M3DQ11_3</text>
<text x="240.6" y="133.4">IO_L35P_M3DQ10_3</text>
<text x="38.1" y="142.4">GND</text>
<text x="38.1" y="138.8">GND</text>
<text x="38.1" y="140.6">GND</text>
<text x="48.6" y="142.5">GND@12</text>
<text x="48.6" y="138.9">GND@20</text>
<text x="48.6" y="140.7">GND@24</text>
<text x="62.1" y="138.8">3V3</text>
<text x="62.1" y="142.4">3V3</text>
<text x="62.1" y="140.6">3V3</text>
<text x="71.7" y="138.9">VCCO_0@2</text>
<text x="71.7" y="140.7">VCCO_3@2</text>
<text x="71.7" y="142.5">VCCO_3@1</text>
<text x="84.3" y="138.8">1V2</text>
<text x="84.3" y="140.6">1V2</text>
<text x="84.3" y="142.4">1V2</text>
<text x="93.9" y="140.7">VCCINT@3</text>
<text x="93.9" y="142.5">VCCINT@8</text>
<text x="93.9" y="138.9">VCCINT@2</text>
<text x="38.1" y="147.7">GND</text>
<text x="38.1" y="145.9">GND</text>
<text x="38.1" y="149.5">GND</text>
<text x="38.1" y="144.2">GND</text>
<text x="48.6" y="147.8">GND@5</text>
<text x="48.6" y="149.6">GND@14</text>
<text x="48.6" y="144.3">GND@16</text>
<text x="48.6" y="146">GND@13</text>
<text x="62.1" y="144.2">3V3</text>
<text x="62.1" y="145.9">3V3</text>
<text x="62.1" y="147.7">3V3</text>
<text x="62.1" y="149.5">3V3</text>
<text x="71.7" y="146">VCCAUX@1</text>
<text x="71.7" y="147.8">VCCAUX@7</text>
<text x="71.7" y="149.6">VCCAUX@8</text>
<text x="71.7" y="144.3">VCCO_2@3</text>
<text x="84.3" y="144.2">1V2</text>
<text x="84.3" y="145.9">1V2</text>
<text x="93.9" y="144.3">VCCINT@6</text>
<text x="93.9" y="146">VCCINT@7</text>
<text x="38.1" y="151.3">GND</text>
<text x="38.1" y="154.8">GND</text>
<text x="38.1" y="153.1">GND</text>
<text x="48.6" y="153.1">GND@15</text>
<text x="48.6" y="154.9">GND@9</text>
<text x="48.6" y="151.4">GND@3</text>
<text x="62.1" y="151.3">3V3</text>
<text x="62.1" y="153.1">3V3</text>
<text x="62.1" y="154.8">3V3</text>
<text x="71.7" y="151.4">VCCO_0@5</text>
<text x="71.7" y="154.9">VCCAUX@5</text>
<text x="71.7" y="153.1">VCCO_2@1</text>
<text x="38.1" y="158.4">GND</text>
<text x="38.1" y="161.9">GND</text>
<text x="38.1" y="160.2">GND</text>
<text x="38.1" y="156.6">GND</text>
<text x="48.6" y="158.5">GND@11</text>
<text x="48.6" y="160.3">GND@23</text>
<text x="48.6" y="156.7">GND@25</text>
<text x="62.1" y="158.4">3V3</text>
<text x="62.1" y="161.9">3V3</text>
<text x="62.1" y="156.6">3V3</text>
<text x="62.1" y="160.2">3V3</text>
<text x="71.7" y="158.5">VCCO_0@1</text>
<text x="71.7" y="160.3">VCCAUX@4</text>
<text x="71.7" y="156.7">VCCO_2@4</text>
<text x="107.3" y="161.1">IO_L30N_A20_M1A11_1</text>
<text x="107.3" y="159.4">IO_L38N_A4_M1CLKN_1</text>
<text x="107.3" y="157.6">IO_L39P_M1A3_1</text>
<text x="143.7" y="158.5">IO_L38P_M3DQ2_3</text>
<text x="143.7" y="160.3">IO_L62P_D5_2</text>
<text x="38.1" y="163.7">GND</text>
<text x="38.1" y="167.3">GND</text>
<text x="38.1" y="165.5">GND</text>
<text x="48.6" y="165.6">GND@8</text>
<text x="48.6" y="167.4">GND@7</text>
<text x="48.6" y="162">GND@17</text>
<text x="48.6" y="163.8">GND@6</text>
<text x="62.1" y="167.3">3V3</text>
<text x="62.1" y="165.5">3V3</text>
<text x="62.1" y="163.7">3V3</text>
<text x="71.7" y="162">VCCO_0@3</text>
<text x="71.7" y="163.8">VCCAUX@6</text>
<text x="71.7" y="165.6">VCCAUX@3</text>
<text x="71.7" y="167.4">VCCO_2@2</text>
<text x="107.3" y="164.7">IO_L5P_0</text>
<text x="107.3" y="167.2">IO_L41N_GCLK26_M3DQ5_3</text>
<text x="143.7" y="163.8">IO_L43P_GCLK23_M3RASN_3</text>
<text x="143.7" y="165.6">IO_L47P_M3A0_3</text>
<text x="143.7" y="162">IO_L62N_D6_2</text>
<text x="143.7" y="167.4">IO_L2P_3</text>
<text x="38.1" y="172.6">GND</text>
<text x="38.1" y="170.8">GND</text>
<text x="38.1" y="169.1">GND</text>
<text x="48.6" y="169.1">GND@26</text>
<text x="48.6" y="172.7">GND@1</text>
<text x="48.6" y="170.9">GND@21</text>
<text x="62.1" y="170.8">3V3</text>
<text x="62.1" y="172.6">3V3</text>
<text x="62.1" y="169.1">3V3</text>
<text x="71.7" y="170.9">VCCO_0@4</text>
<text x="71.7" y="169.1">VCCAUX@2</text>
<text x="71.7" y="172.7">VCCO_1@2</text>
<text x="107.3" y="171.6">IO_L41P_GCLK27_M3DQ4_3</text>
<text x="107.3" y="173.6">IO_L37P_M3DQ0_3</text>
<text x="107.3" y="170">CMPCS_B_2</text>
<text x="143.7" y="170.9">IO_L47N_M3A1_3</text>
<text x="143.7" y="169">IO_L1P_3</text>
<text x="143.7" y="172.7">IO_L47P_2</text>
<text x="38.1" y="174.4">GND</text>
<text x="38.1" y="177.9">GND</text>
<text x="38.1" y="176.2">GND</text>
<text x="48.6" y="176.3">GND@10</text>
<text x="48.6" y="174.5">GND@2</text>
<text x="48.6" y="178">GND@4</text>
<text x="62.1" y="174.4">3V3</text>
<text x="62.1" y="177.9">3V3</text>
<text x="62.1" y="179.7">3V3</text>
<text x="62.1" y="176.2">3V3</text>
<text x="71.7" y="178">VCCO_1@4</text>
<text x="71.7" y="179.8">VCCO_1@5</text>
<text x="71.7" y="174.5">VCCO_1@1</text>
<text x="71.7" y="176.3">VCCO_1@6</text>
<text x="143.7" y="176.3">IO_L37N_M3DQ1_3</text>
<text x="143.7" y="174.5">IO_L2N_3</text>
<text x="62.1" y="181.5">3V3</text>
<text x="71.7" y="181.6">VCCO_1@3</text>
</g>
<g font-size="1.7" fill="#808080">
<text x="156.7" y="34">P13</text>
<text x="156.9" y="35.7">T11</text>
<text x="157.5" y="32.2">R3</text>
<text x="157.6" y="30.4">T2</text>
<text x="236.5" y="30.4">F15</text>
<text x="236.5" y="32.2">G16</text>
<text x="236.5" y="35.7">H15</text>
<text x="236.5" y="34">H16</text>
<text x="61.5" y="42">H4</text>
<text x="61.5" y="40.2">H5</text>
<text x="156.7" y="41.1">P14</text>
<text x="156.7" y="37.5">N11</text>
<text x="157.5" y="39.3">C4</text>
<text x="236.5" y="37.5">J16</text>
<text x="236.5" y="41.1">K15</text>
<text x="236.5" y="39.3">K16</text>
<text x="61.4" y="45.5">G6</text>
<text x="61.6" y="43.7">F6</text>
<text x="236.5" y="42.9">L16</text>
<text x="236.5" y="46.4">M15</text>
<text x="236.5" y="44.6">M16</text>
<text x="156.6" y="51.7">C14</text>
<text x="156.7" y="53.5">A15</text>
<text x="236.5" y="48.2">N16</text>
<text x="236.5" y="51.7">P15</text>
<text x="236.5" y="50">P16</text>
<text x="236.5" y="53.5">R16</text>
<text x="156.6" y="55.3">C12</text>
<text x="156.7" y="57.1">E14</text>
<text x="236.5" y="57.1">R15</text>
<text x="236.5" y="58.9">T14</text>
<text x="236.5" y="55.3">T15</text>
<text x="58.2" y="66">L1</text>
<text x="58.2" y="64.2">L3</text>
<text x="58.2" y="62.4">L4</text>
<text x="58.2" y="60.6">L5</text>
<text x="236.5" y="62.4">R1</text>
<text x="236.5" y="64.2">R2</text>
<text x="236.5" y="60.6">R14</text>
<text x="236.5" y="66">T4</text>
<text x="156.7" y="70.4">T3</text>
<text x="236.5" y="71.3">C15</text>
<text x="236.5" y="67.7">R5</text>
<text x="236.5" y="69.5">T5</text>
<text x="63.6" y="76.6">L12</text>
<text x="155.8" y="75.7">P10</text>
<text x="155.9" y="72.2">R11</text>
<text x="155.9" y="74">T10</text>
<text x="236.5" y="74.9">B15</text>
<text x="236.5" y="76.6">B16</text>
<text x="236.5" y="73.1">C16</text>
<text x="63.1" y="80.2">M10</text>
<text x="63.4" y="78.4">K12</text>
<text x="63.6" y="82">L10</text>
<text x="63.7" y="83.7">J11</text>
<text x="236.5" y="78.4">D16</text>
<text x="236.5" y="82">E15</text>
<text x="236.5" y="80.2">E16</text>
<text x="236.5" y="83.7">F16</text>
<text x="63.5" y="85.5">K11</text>
<text x="236.5" y="87.3">R7</text>
<text x="236.5" y="85.5">T6</text>
<text x="236.5" y="89.1">T7</text>
<text x="108.6" y="92.6">C8</text>
<text x="108.6" y="94.4">D8</text>
<text x="108.7" y="90.9">E7</text>
<text x="140.6" y="94.4">D12</text>
<text x="140.6" y="92.6">D14</text>
<text x="140.8" y="90.9">E11</text>
<text x="177.2" y="95.3">K14</text>
<text x="177.4" y="93.5">J12</text>
<text x="177.4" y="91.7">J13</text>
<text x="236.5" y="90.9">R9</text>
<text x="236.5" y="94.4">R12</text>
<text x="236.5" y="92.6">T9</text>
<text x="57.3" y="99.7">P11</text>
<text x="57.9" y="101.5">N9</text>
<text x="107.8" y="99.7">A10</text>
<text x="107.8" y="101.5">B10</text>
<text x="108.6" y="98">D9</text>
<text x="108.7" y="96.2">E8</text>
<text x="140.7" y="96.2">E12</text>
<text x="140.7" y="98">E13</text>
<text x="140.8" y="101.5">F12</text>
<text x="140.8" y="99.7">F13</text>
<text x="176.9" y="100.6">M14</text>
<text x="177.3" y="98.9">L13</text>
<text x="177.3" y="97.1">L14</text>
<text x="236.5" y="96.2">T12</text>
<text x="236.5" y="98">T13</text>
<text x="57.7" y="103.3">M9</text>
<text x="58" y="105.1">P9</text>
<text x="58.1" y="106.9">T8</text>
<text x="107.7" y="103.3">C10</text>
<text x="107.8" y="105.1">E10</text>
<text x="108.7" y="106.9">F9</text>
<text x="140.5" y="105.1">G12</text>
<text x="140.5" y="106.9">G14</text>
<text x="140.8" y="103.3">F14</text>
<text x="176.9" y="106">M12</text>
<text x="176.9" y="102.4">M13</text>
<text x="177.1" y="107.7">N12</text>
<text x="177.1" y="104.2">N14</text>
<text x="57.9" y="108.6">N8</text>
<text x="58" y="112.2">P7</text>
<text x="58" y="110.4">P8</text>
<text x="107.9" y="110.4">D11</text>
<text x="107.9" y="108.6">F10</text>
<text x="108.6" y="113.1">D6</text>
<text x="140.6" y="114">D5</text>
<text x="140.6" y="108.6">H14</text>
<text x="141" y="110.4">J14</text>
<text x="177" y="111.3">M11</text>
<text x="177.2" y="109.5">P12</text>
<text x="236.4" y="113.1">M7</text>
<text x="108.6" y="118.4">C5</text>
<text x="108.6" y="114.9">C6</text>
<text x="108.7" y="116.6">E6</text>
<text x="140.5" y="117.5">G5</text>
<text x="140.7" y="119.3">A3</text>
<text x="140.7" y="115.7">A4</text>
<text x="177.1" y="116.6">E1</text>
<text x="177.1" y="114.9">E2</text>
<text x="177.1" y="118.4">E4</text>
<text x="236.4" y="116.6">M6</text>
<text x="236.6" y="114.9">N6</text>
<text x="236.7" y="118.4">P5</text>
<text x="140.7" y="122.8">A2</text>
<text x="140.7" y="124.6">B2</text>
<text x="140.7" y="121.1">B3</text>
<text x="176.9" y="123.7">G3</text>
<text x="177.2" y="125.5">F3</text>
<text x="177.2" y="120.2">F4</text>
<text x="177.2" y="122">F5</text>
<text x="236.6" y="120.2">N5</text>
<text x="236.7" y="125.5">P1</text>
<text x="236.7" y="123.7">P2</text>
<text x="236.7" y="122">P4</text>
<text x="140.6" y="128.2">C2</text>
<text x="140.6" y="126.4">C3</text>
<text x="140.6" y="131.7">D1</text>
<text x="140.6" y="130">D3</text>
<text x="176.9" y="127.3">G1</text>
<text x="177" y="130.8">H1</text>
<text x="177" y="129.1">H3</text>
<text x="236.4" y="130.8">M3</text>
<text x="236.6" y="129.1">N1</text>
<text x="236.6" y="127.3">N3</text>
<text x="44.5" y="136.2">G2</text>
<text x="44.7" y="132.6">A1</text>
<text x="44.7" y="134.4">T1</text>
<text x="44.8" y="138">L2</text>
<text x="67.7" y="132.6">D2</text>
<text x="67.7" y="136.2">N2</text>
<text x="67.8" y="138">B4</text>
<text x="68" y="134.4">J2</text>
<text x="89.8" y="132.6">G7</text>
<text x="89.9" y="136.2">H8</text>
<text x="90" y="138">K8</text>
<text x="90.2" y="134.4">J7</text>
<text x="140.7" y="133.5">E3</text>
<text x="177" y="132.6">H2</text>
<text x="177.3" y="134.4">J1</text>
<text x="236.4" y="134.4">M1</text>
<text x="236.4" y="132.6">M2</text>
<text x="44.6" y="141.5">D4</text>
<text x="44.7" y="139.7">P3</text>
<text x="44.9" y="143.3">J5</text>
<text x="67.6" y="139.7">G4</text>
<text x="67.7" y="143.3">R4</text>
<text x="67.8" y="141.5">K4</text>
<text x="89.1" y="143.3">H10</text>
<text x="89.8" y="139.7">G9</text>
<text x="90.2" y="141.5">J9</text>
<text x="44.6" y="148.6">H7</text>
<text x="44.6" y="145.1">R6</text>
<text x="44.7" y="146.8">B7</text>
<text x="67.7" y="146.8">H6</text>
<text x="67.8" y="145.1">E5</text>
<text x="67.9" y="148.6">L6</text>
<text x="89.2" y="145.1">K10</text>
<text x="44.4" y="155.7">M8</text>
<text x="44.5" y="152.2">G8</text>
<text x="44.7" y="150.4">K7</text>
<text x="44.9" y="154">J8</text>
<text x="67.7" y="150.4">D7</text>
<text x="67.7" y="152.2">N7</text>
<text x="67.7" y="155.7">R8</text>
<text x="67.9" y="154">F8</text>
<text x="44.6" y="159.3">H9</text>
<text x="44.7" y="157.5">E9</text>
<text x="44.7" y="161.1">K9</text>
<text x="66.9" y="161.1">D10</text>
<text x="67.8" y="157.5">B9</text>
<text x="67.9" y="159.3">L9</text>
<text x="102.4" y="156.6">H13</text>
<text x="102.4" y="160.2">G11</text>
<text x="102.5" y="158.4">H11</text>
<text x="139.9" y="161.1">L7</text>
<text x="139.9" y="159.3">L8</text>
<text x="140" y="157.5">J3</text>
<text x="43.7" y="166.4">H12</text>
<text x="43.7" y="162.8">R10</text>
<text x="43.9" y="164.6">B11</text>
<text x="66.8" y="162.8">G10</text>
<text x="66.9" y="166.4">N10</text>
<text x="67.2" y="164.6">J10</text>
<text x="103.4" y="163.7">F7</text>
<text x="103.4" y="166.4">F1</text>
<text x="139.5" y="166.4">M5</text>
<text x="139.8" y="164.6">K5</text>
<text x="140" y="162.8">J6</text>
<text x="43.7" y="171.7">G15</text>
<text x="43.7" y="168.2">D13</text>
<text x="43.7" y="170">N13</text>
<text x="44" y="173.5">L15</text>
<text x="66.8" y="171.7">G13</text>
<text x="66.9" y="170">B13</text>
<text x="66.9" y="173.5">K13</text>
<text x="67.1" y="168.2">F11</text>
<text x="102.8" y="169.1">L11</text>
<text x="103.3" y="172.6">K2</text>
<text x="103.4" y="170.8">F2</text>
<text x="139.5" y="168.2">M4</text>
<text x="139.7" y="173.5">N4</text>
<text x="139.8" y="170">K6</text>
<text x="139.8" y="171.7">P6</text>
<text x="43.8" y="175.3">A16</text>
<text x="43.9" y="177.1">T16</text>
<text x="66.9" y="177.1">D15</text>
<text x="66.9" y="175.3">R13</text>
<text x="67.2" y="178.8">J15</text>
<text x="139.8" y="175.3">K1</text>
<text x="66.9" y="180.6">N15</text>
</g>
</svg>
